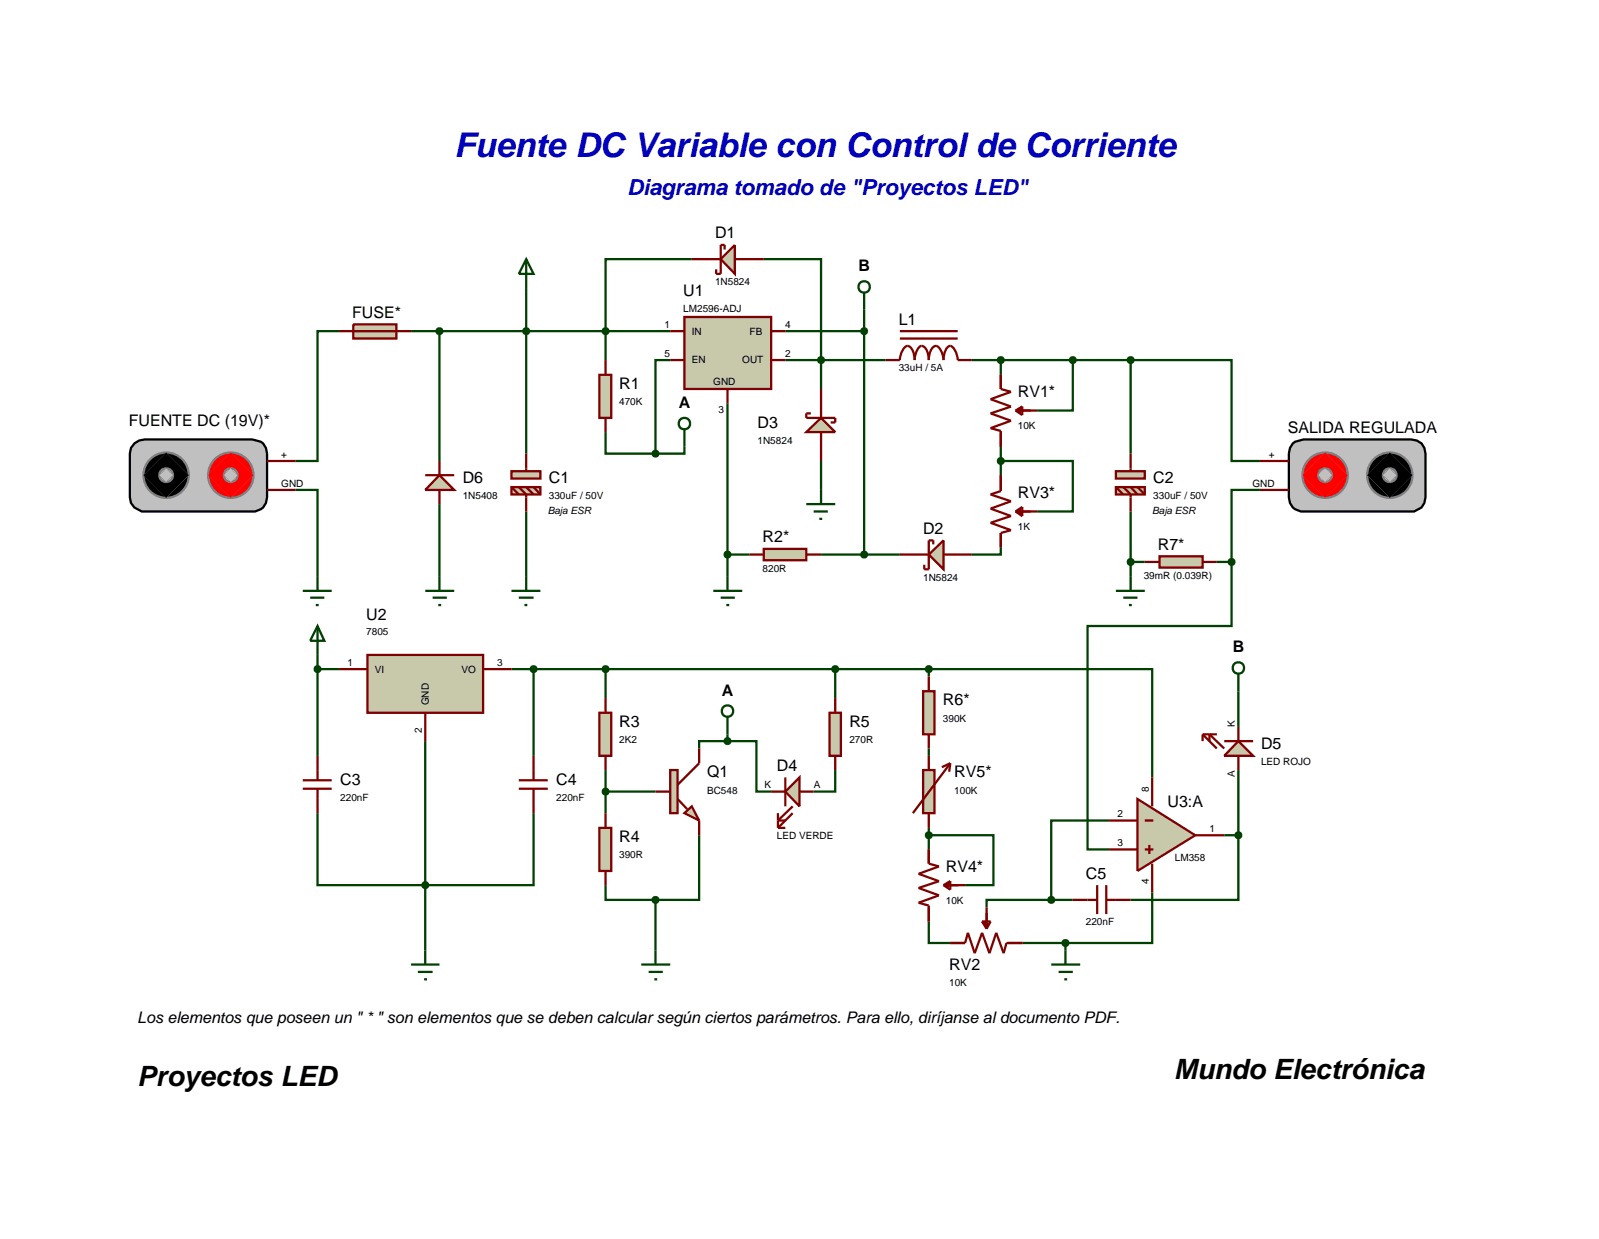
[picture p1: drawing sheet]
<svg xmlns="http://www.w3.org/2000/svg" width="282mm" height="218mm" viewBox="0 0 282 218" stroke-linecap="round" stroke-linejoin="round" font-family="sans-serif">
<g fill="none" stroke="#004000" stroke-width=".4">
<path d="M59.8 58.4h-3.8v22.9h-3.9M72.5 58.4h45.7M77.5 58.4v22.9M92.8 50.8v29.2M122 45.7h-15.2v17.8M134.7 45.7h10.1v22.9M138.5 58.4h13.9M152.4 54.6v43.2M106.8 76.2v3.8h8.8M118.2 63.5h-2.6v16.5M120.7 78.8v1.2h-5.1M128.3 71.1v30.5"/>
<path d="M138.5 63.5h17.7M171.4 63.5h28M176.5 63.5v2.6M176.5 78.8v5M189.2 63.5v8.9h-6.3M199.4 63.5h17.8v17.8h5M199.4 63.5v16.5M52.1 86.4h3.9v15.2M77.5 88.9v12.7M92.8 90.2v11.4M128.3 97.8h3.9M144.8 97.8h13.9"/>
<path d="M144.8 81.3v5.1M176.5 96.5v1.3h-5.1M176.5 81.3h12.7v8.9h-6.3M199.4 90.2v11.4M199.4 99.1h2.5M214.6 99.1h2.6M217.2 99.1v11.3h-25.4v39.4h3.8M222.2 86.4h-5v12.7M56 115.5v17.8M56 118h3.8M90.2 118h73.6M94.1 118v15.3"/>
<path d="M106.8 118v5.1M147.3 118v5.1M163.8 118h39.4v19.1M163.8 118v1.3M75 130.7v36.9M106.8 135.8v7.6M106.8 139.6h8.8M128.3 130.7h-5v1.3M128.3 130.7h5.1v8.9h2.6M128.3 129.5v1.2M147.3 135.8v3.8h-3.8M163.8 132v1.3"/>
<path d="M218.4 121.9v6.3M218.4 135.8v11.5M56 143.4v12.7h38.1v-12.7M106.8 156.1v2.6h8.8M115.6 158.7v8.9M123.3 147.3v11.4h-7.7M163.8 147.3h11.4v8.8h-5M163.8 146v3.8M185.4 158.7h-11.4v1.3M185.4 158.7h3.8M195.6 144.7h-10.2v14M203.2 157.4v8.9h-15.3"/>
<path d="M215.9 147.3h2.5M218.4 147.3v11.4h-19M163.8 162.5v3.8h3.8M180.3 166.3h7.6M187.9 166.3v1.3"/>
</g>
<path d="M23.7 78.2l.8-.5 1-.2h19l1.5 .4 .4 .3 .5 .8 .2 1v7.7a2.43 2.43 0 0 1-2.1 2.5h-20l-1.3-.7-.6-.8-.2-1v-7.7l.2-1z" fill="#c0c0c0" stroke="#000" stroke-width=".4"/>
<path d="M37.9 81a4 4 0 0 1 2.8-1.2l-4 4a4 4 0 0 1 1.2-2.8zM40.7 79.8a4 4 0 0 1 4 4zM40.7 87.8l4-4a4 4 0 0 1-4 4zM36.7 83.8l4 4a4 4 0 0 1-4-4z" fill="#f00" stroke="#808080" stroke-width=".4"/>
<path d="M36.7 83.8l4-4 4 4-4 4z" fill="#f00"/>
<path d="M39.7 83.1l.6-.4 .4-.1-1.2 1.2zM40.7 82.6a1.16 1.16 0 0 1 1.2 1.2zM41.9 83.8a1.16 1.16 0 0 1-1.2 1.2zM39.5 83.8l1.2 1.2a1.16 1.16 0 0 1-1.2-1.2z" fill="#c0c0c0" stroke="#808080" stroke-width=".4"/>
<path d="M39.5 83.8l1.2-1.2 1.2 1.2-1.2 1.2z" fill="#c0c0c0"/>
<path d="M26.5 81a4 4 0 0 1 2.8-1.2l-4 4a4 4 0 0 1 1.2-2.8zM29.3 79.8a4 4 0 0 1 4 4zM29.3 87.8l4-4a4 4 0 0 1-4 4zM25.3 83.8l4 4a4 4 0 0 1-4-4z" fill="#000" stroke="#808080" stroke-width=".4"/>
<path d="M29.3 79.8l4 4-4 4-4-4z" fill="#000"/>
<path d="M28.3 83.1l.6-.4 .4-.1-1.2 1.2zM29.3 82.6a1.16 1.16 0 0 1 1.2 1.2zM30.5 83.8a1.16 1.16 0 0 1-1.2 1.2zM28.1 83.8l1.2 1.2a1.16 1.16 0 0 1-1.2-1.2z" fill="#c0c0c0" stroke="#808080" stroke-width=".4"/>
<path d="M28.1 83.8l1.2-1.2 1.2 1.2-1.2 1.2z" fill="#c0c0c0"/>
<path d="M47.1 81.3h5M47.1 86.4h5" fill="none" stroke="#800000" stroke-width=".4"/>
<g fill="#c8c8aa" stroke="#800000" stroke-width=".4">
<path d="M90.2 83.1h5.1v1.3h-5.1z"/>
<path d="M90.2 85.9h5.1v1.3h-5.1z"/>
</g>
<path d="M90.2 85.9l1.3 1.3M91.5 85.9l1.3 1.3v3M92.8 80v3.1M92.8 85.9l1.3 1.3M94.1 85.9l1.2 1.3" fill="none" stroke="#800000" stroke-width=".4"/>
<path d="M120.7 55.9h15.3v12.7h-15.3z" fill="#c8c8aa" stroke="#800000" stroke-width=".4"/>
<path d="M118.2 58.4h2.5M136 58.4h2.5M118.2 63.5h2.5M128.3 68.6v2.5M136 63.5h2.5" fill="none" stroke="#800000" stroke-width=".4"/>
<path d="M105.7 66.1h2.1v7.6h-2.1z" fill="#c8c8aa" stroke="#800000" stroke-width=".4"/>
<path d="M106.8 63.5v2.6M106.8 73.7v2.5" fill="none" stroke="#800000" stroke-width=".4"/>
<path d="M106.4 58.1l.4-.2-.5 .5zM106.8 57.9l.3 .1 .2 .4zM107.3 58.4l-.2 .4-.3 .1zM106.3 58.4l.5 .5-.4-.2z" fill="#004000" stroke="#004000" stroke-width=".4"/>
<path d="M106.3 58.4l.5-.5 .5 .5-.5 .5z" fill="#004000"/>
<path d="M127.1 45.7l2.5-2.5v5.1z" fill="#c8c8aa" stroke="#800000" stroke-width=".4"/>
<path d="M122 45.7h5.1M127.8 44v-.8h-.7v5.1h-.8v-.8M129.6 45.7h5.1" fill="none" stroke="#800000" stroke-width=".4"/>
<path d="M53.4 104.2h5.1M54.7 105.4h2.5M55.7 106.7h.5M56 101.6v2.6M90.2 104.2h5.1M91.5 105.4h2.6M92.5 106.7h.5M92.8 101.6v2.6M125.8 104.2h5.1M127.1 105.4h2.5M128.1 106.7h.5M128.3 101.6v2.6" fill="none" stroke="#004000" stroke-width=".4"/>
<path d="M134.7 96.8h7.5v2h-7.5z" fill="#c8c8aa" stroke="#800000" stroke-width=".4"/>
<path d="M132.2 97.8h2.5M142.2 97.8h2.6" fill="none" stroke="#800000" stroke-width=".4"/>
<path d="M163.8 97.8l2.6-2.5v5.1z" fill="#c8c8aa" stroke="#800000" stroke-width=".4"/>
<path d="M158.7 97.8h5.1M164.6 96v-.7h-.8v5.1h-.8v-.8M166.4 97.8h5" fill="none" stroke="#800000" stroke-width=".4"/>
<path d="M127.9 97.5l.4-.2-.5 .5zM128.3 97.3l.3 .1 .2 .4zM128.8 97.8l-.1 .3-.4 .2zM127.8 97.8l.5 .5-.4-.2z" fill="#004000" stroke="#004000" stroke-width=".4"/>
<path d="M127.8 97.8l.5-.5 .5 .5-.5 .5z" fill="#004000"/>
<path d="M176.5 66.1v2.5l1.8 .5-3.6 1.3 3.6 1.3-3.6 1.2 3.6 1.3-3.6 1.3 1.8 .5v2.8M179.1 72.4h3.8M179.8 72.2h.5M180.3 71.7l-1.2 .7M180.3 71.7v1.5l-1.2-.8M180.3 71.7l-1 .7 .8 .3" fill="none" stroke="#800000" stroke-width=".4"/>
<path d="M152 97.5l.4-.2-.5 .5zM152.4 97.3l.3 .1 .2 .4zM152.9 97.8l-.1 .3-.4 .2zM151.9 97.8l.5 .5-.4-.2z" fill="#004000" stroke="#004000" stroke-width=".4"/>
<path d="M151.9 97.8l.5-.5 .5 .5-.5 .5z" fill="#004000"/>
<path d="M142.2 76.2l2.6-2.5 2.5 2.5z" fill="#c8c8aa" stroke="#800000" stroke-width=".4"/>
<path d="M143 72.9h-.8v.8h5.1v.8h-.8M144.8 68.6v5.1M144.8 76.2v5.1" fill="none" stroke="#800000" stroke-width=".4"/>
<path d="M144.4 63.2l.4-.2-.5 .5zM144.8 63l.3 .1 .2 .4zM145.3 63.5l-.2 .4-.3 .1zM144.3 63.5l.5 .5-.3-.1z" fill="#004000" stroke="#004000" stroke-width=".4"/>
<path d="M144.3 63.5l.5-.5 .5 .5-.5 .5z" fill="#004000"/>
<path d="M142.2 88.9h5.1M143.5 90.2h2.5M144.5 91.5h.5M144.8 86.4v2.5" fill="none" stroke="#004000" stroke-width=".4"/>
<g fill="#c8c8aa" stroke="#800000" stroke-width=".4">
<path d="M196.8 83.1h5.1v1.3h-5.1z"/>
<path d="M196.8 85.9h5.1v1.3h-5.1z"/>
</g>
<path d="M196.8 85.9l1.3 1.3M198.1 85.9l1.3 1.3v3M199.4 80v3.1M199.4 85.9l1.2 1.3M200.6 85.9l1.3 1.3" fill="none" stroke="#800000" stroke-width=".4"/>
<path d="M92.8 45.7l1.3 2.6h-2.6zM92.8 45.7v5.1M196.8 104.2h5.1M198.1 105.4h2.5M199.1 106.7h.5M199.4 101.6v2.6" fill="none" stroke="#004000" stroke-width=".4"/>
<path d="M92.4 58.1l.4-.2-.5 .5zM92.8 57.9l.3 .1 .2 .4zM93.3 58.4l-.2 .4-.3 .1zM92.3 58.4l.5 .5-.4-.2z" fill="#004000" stroke="#004000" stroke-width=".4"/>
<path d="M92.3 58.4l.5-.5 .5 .5-.5 .5z" fill="#004000"/>
<path d="M64.8 115.5h20.4v10.2h-20.4z" fill="#c8c8aa" stroke="#800000" stroke-width=".4"/>
<path d="M59.8 118h5M85.2 118h5M53.4 137.6h5.1M53.4 139.1h5.1M56 133.3v4.3M56 139.1v4.3M75 125.7v5" fill="none" stroke="#800000" stroke-width=".4"/>
<path d="M56 110.4l1.2 2.6h-2.5zM56 110.4v5.1" fill="none" stroke="#004000" stroke-width=".4"/>
<path d="M55.7 117.6l.3-.1-.5 .5zM56 117.5l.3 .1 .2 .4zM56.5 118l-.2 .4-.3 .1zM55.5 118l.5 .5-.4-.2z" fill="#004000" stroke="#004000" stroke-width=".4"/>
<path d="M56 117.5l.5 .5-.5 .5-.5-.5z" fill="#004000"/>
<path d="M72.5 170.1h5M73.7 171.4h2.6M74.8 172.7h.5M75 167.6v2.5" fill="none" stroke="#004000" stroke-width=".4"/>
<path d="M91.5 137.6h5.1M91.5 139.1h5.1M94.1 133.3v4.3M94.1 139.1v4.3" fill="none" stroke="#800000" stroke-width=".4"/>
<path d="M105.7 125.7h2.1v7.6h-2.1z" fill="#c8c8aa" stroke="#800000" stroke-width=".4"/>
<path d="M106.8 123.1v2.6M106.8 133.3v2.5" fill="none" stroke="#800000" stroke-width=".4"/>
<path d="M93.8 117.6l.3-.1-.5 .5zM94.1 117.5l.3 .1 .2 .4zM94.1 118.5l.5-.5-.2 .4zM93.6 118l.5 .5-.4-.2z" fill="#004000" stroke="#004000" stroke-width=".4"/>
<path d="M94.1 117.5l.5 .5-.5 .5-.5-.5z" fill="#004000"/>
<path d="M105.7 146h2.1v7.6h-2.1z" fill="#c8c8aa" stroke="#800000" stroke-width=".4"/>
<path d="M106.8 143.4v2.6M106.8 153.6v2.5" fill="none" stroke="#800000" stroke-width=".4"/>
<path d="M74.6 155.8l.4-.2-.5 .5zM75 155.6l.3 .1 .2 .4zM75 156.6l.5-.5-.1 .3zM74.5 156.1l.5 .5-.4-.2z" fill="#004000" stroke="#004000" stroke-width=".4"/>
<path d="M74.5 156.1l.5-.5 .5 .5-.5 .5z" fill="#004000"/>
<g fill="#c8c8aa" stroke="#800000" stroke-width=".4">
<path d="M120.7 143.4l1.3-1.2 1.3 2.5z"/>
<path d="M118.2 135.8h1.3v7.6h-1.3z"/>
</g>
<path d="M115.6 139.6h2.6M123.3 132v2.6l-3.8 3.8M119.5 140.9l1.7 1.8M123.3 144.7v2.6" fill="none" stroke="#800000" stroke-width=".4"/>
<path d="M106.4 139.3l.4-.2-.5 .5zM106.8 139.1l.3 .1 .2 .4zM107.3 139.6l-.2 .4-.3 .1zM106.3 139.6l.5 .5-.4-.2z" fill="#004000" stroke="#004000" stroke-width=".4"/>
<path d="M106.3 139.6l.5-.5 .5 .5-.5 .5z" fill="#004000"/>
<g fill="none" stroke="#004000" stroke-width=".4">
<path d="M120.7 75.7v3.1"/>
<circle cx="120.7" cy="74.7" r="1.01"/>
</g>
<path d="M115.3 79.6l.3-.1-.5 .5zM115.6 79.5l.4 .2 .1 .3zM115.6 80.5l.5-.5-.1 .3zM115.1 80l.5 .5-.3-.1z" fill="#004000" stroke="#004000" stroke-width=".4"/>
<path d="M115.6 79.5l.5 .5-.5 .5-.5-.5z" fill="#004000"/>
<g fill="none" stroke="#004000" stroke-width=".4">
<path d="M128.3 126.4v3.1"/>
<circle cx="128.3" cy="125.4" r="1.01"/>
</g>
<path d="M146.3 125.7h2v7.6h-2z" fill="#c8c8aa" stroke="#800000" stroke-width=".4"/>
<path d="M147.3 123.1v2.6M147.3 133.3v2.5" fill="none" stroke="#800000" stroke-width=".4"/>
<path d="M106.5 117.6l.3-.1-.5 .5zM106.8 117.5l.3 .1 .2 .4zM106.8 118.5l.5-.5-.2 .4zM106.3 118l.5 .5-.4-.2z" fill="#004000" stroke="#004000" stroke-width=".4"/>
<path d="M106.8 117.5l.5 .5-.5 .5-.5-.5z" fill="#004000"/>
<path d="M138.5 139.6l2.5-2.5v5.1z" fill="#c8c8aa" stroke="#800000" stroke-width=".4"/>
<path d="M136 139.6h2.5M138.5 137.1v5.1M141 139.6h2.5M137.2 146h1.3M137.2 143.4v2.6M139.8 142.2l-2.6 2.5h1.3M139.8 143.4l-2.6 2.6" fill="none" stroke="#800000" stroke-width=".4"/>
<path d="M128 130.3l.3-.1-.5 .5zM128.3 130.2l.3 .1 .2 .4zM128.8 130.7l-.1 .3-.4 .2zM127.8 130.7l.5 .5-.4-.2z" fill="#004000" stroke="#004000" stroke-width=".4"/>
<path d="M128.3 130.2l.5 .5-.5 .5-.5-.5z" fill="#004000"/>
<path d="M113.1 170.1h5.1M114.4 171.4h2.5M115.4 172.7h.5M115.6 167.6v2.5" fill="none" stroke="#004000" stroke-width=".4"/>
<path d="M115.3 158.3l.3-.1-.5 .5zM115.6 158.2l.3 .1 .2 .4zM116.1 158.7l-.1 .3-.4 .2zM115.1 158.7l.5 .5-.4-.2z" fill="#004000" stroke="#004000" stroke-width=".4"/>
<path d="M115.6 158.2l.5 .5-.5 .5-.5-.5z" fill="#004000"/>
<path d="M162.8 121.9h2v7.6h-2z" fill="#c8c8aa" stroke="#800000" stroke-width=".4"/>
<path d="M163.8 119.3v2.6M163.8 129.5v2.5" fill="none" stroke="#800000" stroke-width=".4"/>
<path d="M147 117.6l.3-.1-.5 .5zM147.3 117.5l.3 .1 .2 .4zM147.3 118.5l.5-.5-.1 .3zM146.8 118l.5 .5-.4-.2z" fill="#004000" stroke="#004000" stroke-width=".4"/>
<path d="M147.3 117.5l.5 .5-.5 .5-.5-.5z" fill="#004000"/>
<path d="M174 160v3.8M167.6 166.3h2.6l.5-1.8 1.2 3.6 1.3-3.6 1.3 3.6 1.2-3.6 1.3 3.6 .5-1.8h2.8M173.2 162.5l.8 1.3M173.2 162.5h1.5l-.7 1.3M173.2 162.5l.8 1 .2-.8M173.7 162.5v.5" fill="none" stroke="#800000" stroke-width=".4"/>
<path d="M185.4 170.1h5.1M186.7 171.4h2.5M187.7 172.7h.5M187.9 167.6v2.5" fill="none" stroke="#004000" stroke-width=".4"/>
<path d="M200.6 140.9l10.2 6.4-10.2 6.3z" fill="#c8c8aa" stroke="#800000" stroke-width=".4"/>
<path d="M203.2 137.1v5.1M195.6 144.7h5M195.6 149.8h5M201.9 144.7h1.5M201.9 149.8h1.5M202.7 149v1.6M203.2 152.3v5.1M210.8 147.3h5.1" fill="none" stroke="#800000" stroke-width=".4"/>
<path d="M228 78.2l.4-.3 1.5-.4h19a2.4 2.4 0 0 1 2.5 2.5v7.7l-.2 1-.5 .8-1.3 .7h-20a2.43 2.43 0 0 1-2.1-2.5v-7.7l.2-1z" fill="#c0c0c0" stroke="#000" stroke-width=".4"/>
<path d="M230.9 81a4 4 0 0 1 2.8-1.2l-4 4a4 4 0 0 1 1.2-2.8zM233.7 79.8a4 4 0 0 1 4 4zM237.7 83.8a4 4 0 0 1-4 4zM229.7 83.8l4 4a4 4 0 0 1-4-4z" fill="#f00" stroke="#808080" stroke-width=".4"/>
<path d="M229.7 83.8l4-4 4 4-4 4z" fill="#f00"/>
<path d="M232.7 83.1l.6-.4 .4-.1-1.2 1.2zM233.7 82.6a1.16 1.16 0 0 1 1.2 1.2zM234.9 83.8a1.16 1.16 0 0 1-1.2 1.2zM232.5 83.8l1.2 1.2a1.16 1.16 0 0 1-1.2-1.2z" fill="#c0c0c0" stroke="#808080" stroke-width=".4"/>
<path d="M232.5 83.8l1.2-1.2 1.2 1.2-1.2 1.2z" fill="#c0c0c0"/>
<path d="M242.3 81a4 4 0 0 1 2.8-1.2l-4 4a4 4 0 0 1 1.2-2.8zM245.1 79.8a4 4 0 0 1 4 4zM249.1 83.8a4 4 0 0 1-4 4zM241.1 83.8l4 4a4 4 0 0 1-4-4z" fill="#000" stroke="#808080" stroke-width=".4"/>
<path d="M241.1 83.8l4-4 4 4-4 4z" fill="#000"/>
<path d="M244.1 83.1l.6-.4 .4-.1-1.2 1.2zM245.1 82.6a1.16 1.16 0 0 1 1.2 1.2zM246.3 83.8a1.16 1.16 0 0 1-1.2 1.2zM243.9 83.8l1.2 1.2a1.16 1.16 0 0 1-1.2-1.2z" fill="#c0c0c0" stroke="#808080" stroke-width=".4"/>
<path d="M243.9 83.8l1.2-1.2 1.2 1.2-1.2 1.2z" fill="#c0c0c0"/>
<path d="M222.2 81.3h5.1M222.2 86.4h5.1" fill="none" stroke="#800000" stroke-width=".4"/>
<path d="M199 63.2l.4-.2-.5 .5zM199.4 63l.3 .1 .2 .4zM199.4 64l.5-.5-.2 .4zM198.9 63.5l.5 .5-.4-.2z" fill="#004000" stroke="#004000" stroke-width=".4"/>
<path d="M198.9 63.5l.5-.5 .5 .5-.5 .5z" fill="#004000"/>
<path d="M204.5 98.1h7.6v2h-7.6z" fill="#c8c8aa" stroke="#800000" stroke-width=".4"/>
<path d="M201.9 99.1h2.6M212.1 99.1h2.5" fill="none" stroke="#800000" stroke-width=".4"/>
<path d="M199 98.8l.4-.2-.5 .5zM199.4 98.6l.3 .1 .2 .4zM199.9 99.1l-.1 .3-.4 .2zM198.9 99.1l.5 .5-.4-.2z" fill="#004000" stroke="#004000" stroke-width=".4"/>
<path d="M198.9 99.1l.5-.5 .5 .5-.5 .5z" fill="#004000"/>
<path d="M189.2 158.7h4.3M193.5 156.1v5.1M195.1 156.1v5.1M195.1 158.7h4.3" fill="none" stroke="#800000" stroke-width=".4"/>
<path d="M187.6 165.9l.3-.1-.5 .5zM187.9 165.8l.4 .2 .1 .3zM188.4 166.3l-.1 .3-.4 .2zM187.4 166.3l.5 .5-.4-.2z" fill="#004000" stroke="#004000" stroke-width=".4"/>
<path d="M187.9 165.8l.5 .5-.5 .5-.5-.5z" fill="#004000"/>
<g fill="none" stroke="#004000" stroke-width=".4">
<path d="M152.4 51.6v3"/>
<circle cx="152.4" cy="50.6" r="1.01"/>
</g>
<path d="M152 58.1l.4-.2-.5 .5zM152.4 57.9l.3 .1 .2 .4zM152.9 58.4l-.1 .3-.4 .2zM151.9 58.4l.5 .5-.4-.2z" fill="#004000" stroke="#004000" stroke-width=".4"/>
<path d="M151.9 58.4l.5-.5 .5 .5-.5 .5z" fill="#004000"/>
<g fill="none" stroke="#004000" stroke-width=".4">
<path d="M218.4 118.8v3.1"/>
<circle cx="218.4" cy="117.8" r="1.01"/>
</g>
<path d="M218.4 130.7l2.6 2.6h-5.1z" fill="#c8c8aa" stroke="#800000" stroke-width=".4"/>
<g fill="none" stroke="#800000" stroke-width=".4">
<path d="M158.7 59.7h10.2M158.7 58.4h10.2M156.2 63.5h2.5a2.73 2.73 0 0 1 1.3-2.5 1.5 1.5 0 0 1 1.1 1.3l.2 1.2a2.7 2.7 0 0 1 1.2-2.5 1.5 1.5 0 0 1 1.1 1.3l.2 1.2a3.1 3.1 0 0 1 .9-2.4 .9 .9 0 0 1 1.2 .7l.4 1.1 .1 .6a3.3 3.3 0 0 1 .9-2.4l.3-.1a2.73 2.73 0 0 1 1.3 2.5h2.5M176.5 83.8v2.8l-1.8 .6 3.6 1.2-3.6 1.3 3.6 1.3-3.6 1.2 3.6 1.3-1.8 .5v2.5M179.1 90.2h3.8M179.1 90.2l1.2 .8M179.1 90.2l1.2-.8v1.6M179.8 90.5h.5M180.1 89.9l-.8 .3 1 .8M212.1 129.5l2.5 2.5M212.1 129.5v1.2M212.1 129.5h2.5"/>
<path d="M213.3 130.7v-1.2l2.6 2.5M215.9 130.7h5.1M218.4 128.2v2.5M218.4 133.3v2.5"/>
</g>
<path d="M188.8 63.2l.4-.2-.5 .5zM189.2 63l.4 .2 .1 .3zM189.7 63.5l-.1 .3-.4 .2zM188.7 63.5l.5 .5-.4-.2z" fill="#004000" stroke="#004000" stroke-width=".4"/>
<path d="M188.7 63.5l.5-.5 .5 .5-.5 .5z" fill="#004000"/>
<path d="M176.2 80.9l.3-.1-.5 .5zM176.5 80.8l.4 .2 .1 .3zM176.5 81.8l.5-.5-.1 .3zM176 81.3l.5 .5-.4-.2z" fill="#004000" stroke="#004000" stroke-width=".4"/>
<path d="M176.5 80.8l.5 .5-.5 .5-.5-.5z" fill="#004000"/>
<path d="M176.2 63.1l.3-.1-.5 .5zM176.5 63l.3 .1 .2 .4zM177 63.5l-.1 .3-.4 .2zM176 63.5l.5 .5-.4-.2z" fill="#004000" stroke="#004000" stroke-width=".4"/>
<path d="M176 63.5l.5-.5 .5 .5-.5 .5z" fill="#004000"/>
<path d="M62.3 57.2h7.6v2.5h-7.6z" fill="#c8c8aa" stroke="#800000" stroke-width=".4"/>
<path d="M59.8 58.4h12.7" fill="none" stroke="#800000" stroke-width=".4"/>
<path d="M77.5 83.8l2.6 2.6h-5.1z" fill="#c8c8aa" stroke="#800000" stroke-width=".4"/>
<path d="M75 83.8h5.1M77.5 81.3v2.5M77.5 86.4v2.5" fill="none" stroke="#800000" stroke-width=".4"/>
<path d="M77.1 58.1l.4-.2-.5 .5zM77.5 57.9l.4 .2 .1 .3zM78 58.4l-.1 .3-.4 .2zM77 58.4l.5 .5-.4-.2z" fill="#004000" stroke="#004000" stroke-width=".4"/>
<path d="M77 58.4l.5-.5 .5 .5-.5 .5z" fill="#004000"/>
<path d="M75 104.2h5.1M76.3 105.4h2.5M77.3 106.7h.5M77.5 101.6v2.6" fill="none" stroke="#004000" stroke-width=".4"/>
<path d="M216.8 98.8l.4-.2-.5 .5zM217.2 98.6l.4 .2 .1 .3zM217.7 99.1l-.1 .3-.4 .2zM216.7 99.1l.5 .5-.4-.2z" fill="#004000" stroke="#004000" stroke-width=".4"/>
<path d="M216.7 99.1l.5-.5 .5 .5-.5 .5z" fill="#004000"/>
<path d="M163.5 117.6l.3-.1-.5 .5zM163.8 117.5l.3 .1 .2 .4zM164.3 118l-.1 .3-.4 .2zM163.3 118l.5 .5-.4-.2z" fill="#004000" stroke="#004000" stroke-width=".4"/>
<path d="M163.8 117.5l.5 .5-.5 .5-.5-.5z" fill="#004000"/>
<path d="M163.8 149.8v2.5l1.8 .5-3.6 1.3 3.6 1.3-3.6 1.2 3.6 1.3-3.6 1.3 1.8 .5v2.8M166.4 156.1h3.8M167.1 155.9h.5M167.6 155.4l-1.2 .7M167.6 155.4v1.5l-1.2-.8M167.6 155.4l-1 .7 .8 .3" fill="none" stroke="#800000" stroke-width=".4"/>
<path d="M185 158.4l.4-.2-.5 .5zM185.4 158.2l.3 .1 .2 .4zM185.9 158.7l-.1 .3-.4 .2zM184.9 158.7l.5 .5-.4-.2z" fill="#004000" stroke="#004000" stroke-width=".4"/>
<path d="M184.9 158.7l.5-.5 .5 .5-.5 .5z" fill="#004000"/>
<path d="M218 147l.4-.2-.5 .5zM218.4 146.8l.3 .1 .2 .4zM218.9 147.3l-.1 .3-.4 .2zM217.9 147.3l.5 .5-.4-.2z" fill="#004000" stroke="#004000" stroke-width=".4"/>
<path d="M217.9 147.3l.5-.5 .5 .5-.5 .5z" fill="#004000"/>
<path d="M163.5 146.9l.3-.1-.5 .5zM163.8 146.8l.3 .1 .2 .4zM164.3 147.3l-.1 .3-.4 .2zM163.3 147.3l.5 .5-.4-.2z" fill="#004000" stroke="#004000" stroke-width=".4"/>
<path d="M163.8 146.8l.5 .5-.5 .5-.5-.5z" fill="#004000"/>
<path d="M162.8 135.8h2v7.6h-2z" fill="#c8c8aa" stroke="#800000" stroke-width=".4"/>
<path d="M163.8 133.3v2.5M167.6 134.6l-6.6 8.8M167.6 134.6l-1.5 .7M167.6 134.6l-.2 1.5M163.8 143.4v2.6" fill="none" stroke="#800000" stroke-width=".4"/>
<text font-size="6" fill="#0000c0" x="80.1" y="27.6">Fuente DC Variable con Control de Corriente</text>
<g font-size="4.9">
<text x="24.2" y="191.6">Proyectos LED</text>
<text x="207" y="190.4">Mundo Electrónica</text>
</g>
<text font-size="3.9" fill="#0000c0" x="110.6" y="34.3">Diagrama tomado de &quot;Proyectos LED&quot;</text>
<g font-size="2.8">
<text x="126.1" y="42.1">D1</text>
<text x="151.4" y="47.9">B</text>
<text x="120.5" y="52.2">U1</text>
<text x="62.1" y="56.1">FUSE*</text>
<text x="158.5" y="57.3">L1</text>
<text x="109.2" y="68.7">R1</text>
<text x="119.7" y="72">A</text>
<text x="179.5" y="70">RV1*</text>
<text x="22.7" y="75.1">FUENTE DC (19V)*</text>
<text x="133.6" y="75.5">D3</text>
<text x="227.1" y="76.4">SALIDA REGULADA</text>
<text x="81.6" y="85.2">D6</text>
<text x="96.8" y="85.2">C1</text>
<text x="179.5" y="87.8">RV3*</text>
<text x="203.4" y="85.2">C2</text>
<text x="134.5" y="95.7">R2*</text>
<text x="162.8" y="94.2">D2</text>
<text x="204.2" y="97">R7*</text>
<text x="64.6" y="109.3">U2</text>
<text x="217.4" y="115.1">B</text>
<text x="127.3" y="122.8">A</text>
<text x="166.3" y="124.4">R6*</text>
<text x="109.2" y="128.3">R3</text>
<text x="149.8" y="128.3">R5</text>
<text x="124.7" y="137.1">Q1</text>
<text x="137" y="136">D4</text>
<text x="168.3" y="137.1">RV5*</text>
<text x="222.4" y="132.1">D5</text>
<text x="60" y="138.4">C3</text>
<text x="98.1" y="138.4">C4</text>
<text x="205.9" y="142.3">U3:A</text>
<text x="109.2" y="148.6">R4</text>
<text x="166.8" y="153.8">RV4*</text>
<text x="191.5" y="155">C5</text>
<text x="167.4" y="171.1">RV2</text>
<text x="24.2" y="180.5">Los elementos que poseen un &quot; * &quot; son elementos que se deben calcular según ciertos parámetros. Para ello, diríjanse al documento PDF.</text>
</g>
<g font-size="1.8">
<text x="126.1" y="50.3">1N5824</text>
<text x="117.2" y="57.8">1</text>
<text x="120.5" y="55">LM2596-ADJ</text>
<text x="122" y="59">IN</text>
<text x="132.2" y="59">FB</text>
<text x="138.5" y="57.8">4</text>
<text x="117.2" y="62.9">5</text>
<text x="122" y="64.1">EN</text>
<text x="130.9" y="64.1">OUT</text>
<text x="138.5" y="62.9">2</text>
<text x="158.5" y="65.5">33uH / 5A</text>
<text x="109.2" y="71.5">470K</text>
<text x="125.8" y="67.9">GND</text>
<text x="126.7" y="72.9">3</text>
<text x="179.5" y="75.7">10K</text>
<text x="49.6" y="80.7">+</text>
<text x="133.6" y="78.3">1N5824</text>
<text x="223.8" y="80.7">+</text>
<text x="49.6" y="85.8">GND</text>
<text x="81.6" y="88">1N5408</text>
<text x="96.8" y="88">330uF / 50V</text>
<text x="203.4" y="88">330uF / 50V</text>
<text x="220.9" y="85.8">GND</text>
<text x="96.6" y="90.7">Baja ESR</text>
<text x="179.5" y="93.5">1K</text>
<text x="203.2" y="90.7">Baja ESR</text>
<text x="134.5" y="100.8">820R</text>
<text x="162.8" y="102.4">1N5824</text>
<text x="201.7" y="102.1">39mR (0.039R)</text>
<text x="64.6" y="112">7805</text>
<text x="61.3" y="117.4">1</text>
<text x="66.1" y="118.6">VI</text>
<text x="81.4" y="118.6">VO</text>
<text x="87.7" y="117.4">3</text>
<text x="75.6" y="124.4" transform="rotate(-90 75.6 124.4)">GND</text>
<text x="74.4" y="129.2" transform="rotate(-90 74.4 129.2)">2</text>
<text x="109.2" y="131.1">2K2</text>
<text x="149.8" y="131.1">270R</text>
<text x="166.3" y="127.3">390K</text>
<text x="217.8" y="128.2" transform="rotate(-90 217.8 128.2)">K</text>
<text x="217.8" y="137" transform="rotate(-90 217.8 137)">A</text>
<text x="222.4" y="134.9">LED ROJO</text>
<text x="60" y="141.2">220nF</text>
<text x="98.1" y="141.2">220nF</text>
<text x="124.7" y="140">BC548</text>
<text x="134.8" y="139">K</text>
<text x="143.5" y="139">A</text>
<text x="168.3" y="140">100K</text>
<text x="202.6" y="139.6" transform="rotate(-90 202.6 139.6)">8</text>
<text x="137" y="148">LED VERDE</text>
<text x="197.1" y="149.2">3</text>
<text x="197.1" y="144.1">2</text>
<text x="213.3" y="146.7">1</text>
<text x="109.2" y="151.4">390R</text>
<text x="202.6" y="155.9" transform="rotate(-90 202.6 155.9)">4</text>
<text x="207.2" y="151.8">LM358</text>
<text x="166.8" y="159.4">10K</text>
<text x="191.5" y="163.2">220nF</text>
<text x="167.4" y="173.9">10K</text>
</g>
</svg>
